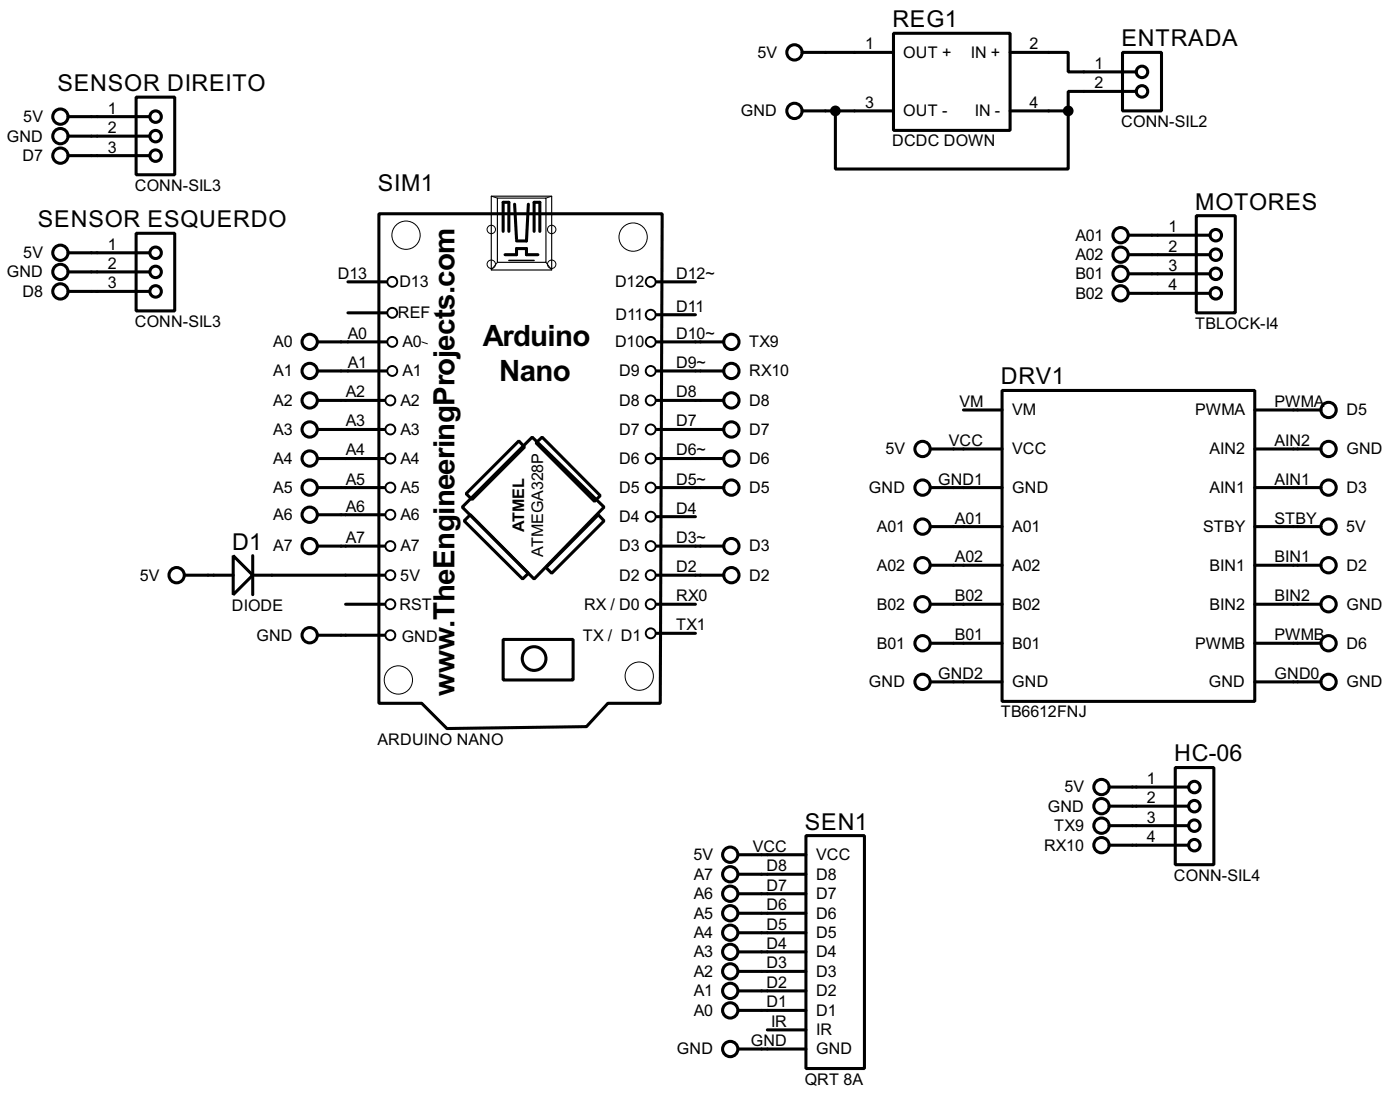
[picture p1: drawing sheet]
<svg xmlns="http://www.w3.org/2000/svg" width="183mm" height="145mm" viewBox="0 0 183 145" stroke-linecap="round" stroke-linejoin="round" font-family="sans-serif">
<g fill="none" stroke="#000" stroke-width=".4">
<path d="M8.9 15.3h10.7M8.9 17.8h10.7M17.8 12.7h5.1v10.2h-5.1zM104.9 6.9h12M104.9 14.5h12M109.3 14.5v7.6h30.4v-7.6M116.9 4.4h15.2v12.7h-15.2zM132.1 6.9h7.6v2.5h8.9M132.1 14.5h7.6M146.8 6.9h5.1v7.6h-5.1zM148.6 12h-8.9v2.5M8.9 33.1h10.7"/>
<path d="M8.9 20.4h10.7M8.9 35.6h10.7M8.9 38.1h10.7M17.8 30.5h5.1v10.2h-5.1zM45.5 36.9h5.1M49.6 28h37l-.2 64h-6.9l-2.8 3-18.2 .3-3.3-3.3h-5.6zM65.8 30.3v-3.8h.8v3.8M66.1 33.3h1.5v-.8h1.3v.8h1.5M67.3 26.7l.3 4.6M69.1 26.7l-.2 4.8h-1.3M69.9 30.3v-3.8h.7v3.8M85.9 36.9h5.1"/>
<path d="M147.6 30.8h10.7M147.6 33.3h10.7M147.6 35.8h10.7M147.6 38.4h10.7M156.5 28.2h5.1v12.7h-5.1zM41.6 48.5h9M41.6 52.4h8.7M41.6 56.2h8.7M41.6 60h8.7M41.6 44.7h9M45.5 40.9h5.1M70.1 57.9l.8-.7 7.6 7.6-.7 .8z"/>
<path d="M85.9 48.5h8.8M85.9 52.4h8.8M85.9 56.2h8.8M85.9 60h8.8M85.9 44.7h8.8M85.9 41.2h5.1M121.7 58.7h9.4M126 53.6h5.1M131.1 51.1h33v40.6h-33zM164.1 58.7h8.7M164.1 53.6h8.7M24.2 75.2h6.3"/>
<path d="M30.5 72.7l2.6 2.5-2.6 2.6zM33.1 75.2h17.2M33.1 72.7v5.1M41.6 63.8h8.7M41.6 67.3h8.7M41.6 71.4h8.7M45.2 79h5.1M60.5 66.3l9.1-9.1 9.4 9.1-9.1 9.4zM60.7 68.1l.8-.8 7.6 7.7-.7 .7zM61 64.6l6.9-6.9 .7 .8-6.8 6.8zM78.3 67.3l.7 .8-6.8 6.9-.8-.8zM85.9 63.8h8.8"/>
<path d="M85.9 71.4h8.8M85.9 79h5.1M85.9 75.2h8.8M85.9 67.6h5.1M121.7 63.8h9.4M121.7 68.9h9.4M121.7 73.9h9.4M121.7 79h9.4M164.1 63.8h8.7M164.1 68.9h8.7M164.1 73.9h8.7M164.1 79h8.7"/>
<path d="M41.6 83.1h8.7M65.8 83.6h9.2v5.3h-9.2zM85.9 82.8h5.1M121.7 84.1h9.4M121.7 89.2h9.4M164.1 84.1h8.7M164.1 89.2h8.7M96.6 111.8h8.8M96.6 114.3h8.8M96.6 116.9h8.8M96.6 119.4h8.8M105.4 109.3h7.7v30.4h-7.7z"/>
<path d="M145.1 102.9h10.4M145.1 105.4h10.4M145.1 108h10.4M145.1 110.5h10.4M153.7 100.4h5.1v12.7h-5.1zM96.6 122h8.8M96.6 124.5h8.8M96.6 127h8.8M96.6 129.6h8.8M96.6 132.1h8.8M96.6 137.2h8.8M100.4 134.7h5"/>
<circle cx="7.9" cy="15.3" r="1"/>
<circle cx="7.9" cy="17.8" r="1"/>
<circle cx="20.3" cy="17.8" r=".75"/>
<circle cx="20.3" cy="15.3" r=".75"/>
<circle cx="103.9" cy="6.9" r="1"/>
<circle cx="103.9" cy="14.5" r="1"/>
<circle cx="149.3" cy="9.4" r=".75"/>
<circle cx="149.3" cy="12" r=".75"/>
<circle cx="7.9" cy="33.1" r="1"/>
<circle cx="7.9" cy="35.6" r="1"/>
<circle cx="7.9" cy="38.1" r="1"/>
<circle cx="7.9" cy="20.4" r="1"/>
<circle cx="20.3" cy="38.1" r=".75"/>
<circle cx="20.3" cy="33.1" r=".75"/>
<circle cx="20.3" cy="35.6" r=".75"/>
<circle cx="20.3" cy="20.4" r=".75"/>
<circle cx="146.5" cy="30.8" r="1"/>
<circle cx="146.5" cy="35.8" r="1"/>
<circle cx="146.5" cy="33.3" r="1"/>
<circle cx="146.5" cy="38.4" r="1"/>
<circle cx="159" cy="33.3" r=".75"/>
<circle cx="159" cy="38.4" r=".75"/>
<circle cx="159" cy="30.8" r=".75"/>
<circle cx="159" cy="35.8" r=".75"/>
<circle cx="40.5" cy="44.7" r="1"/>
<circle cx="40.5" cy="48.5" r="1"/>
<circle cx="40.5" cy="52.4" r="1"/>
<circle cx="40.5" cy="56.2" r="1"/>
<circle cx="40.5" cy="60" r="1"/>
<circle cx="95.6" cy="44.7" r="1"/>
<circle cx="95.6" cy="48.5" r="1"/>
<circle cx="95.6" cy="60" r="1"/>
<circle cx="95.6" cy="56.2" r="1"/>
<circle cx="95.6" cy="52.4" r="1"/>
<circle cx="120.6" cy="58.7" r="1"/>
<circle cx="173.7" cy="58.7" r="1"/>
<circle cx="173.7" cy="53.6" r="1"/>
<circle cx="23.1" cy="75.2" r="1"/>
<circle cx="40.5" cy="67.3" r="1"/>
<circle cx="40.5" cy="63.8" r="1"/>
<circle cx="40.5" cy="71.4" r="1"/>
<circle cx="95.6" cy="71.4" r="1"/>
<circle cx="95.6" cy="63.8" r="1"/>
<circle cx="95.6" cy="75.2" r="1"/>
<circle cx="120.6" cy="79" r="1"/>
<circle cx="120.6" cy="73.9" r="1"/>
<circle cx="120.6" cy="63.8" r="1"/>
<circle cx="120.6" cy="68.9" r="1"/>
<circle cx="173.7" cy="79" r="1"/>
<circle cx="173.7" cy="63.8" r="1"/>
<circle cx="173.7" cy="73.9" r="1"/>
<circle cx="173.7" cy="68.9" r="1"/>
<circle cx="40.5" cy="83.1" r="1"/>
<circle cx="69.8" cy="86.1" r="1.55"/>
<circle cx="120.6" cy="84.1" r="1"/>
<circle cx="120.6" cy="89.2" r="1"/>
<circle cx="173.7" cy="84.1" r="1"/>
<circle cx="173.7" cy="89.2" r="1"/>
<circle cx="95.5" cy="116.9" r="1"/>
<circle cx="95.5" cy="119.4" r="1"/>
<circle cx="95.5" cy="111.8" r="1"/>
<circle cx="95.5" cy="114.3" r="1"/>
<circle cx="144" cy="102.9" r="1"/>
<circle cx="144" cy="108" r="1"/>
<circle cx="144" cy="110.5" r="1"/>
<circle cx="144" cy="105.4" r="1"/>
<circle cx="156.2" cy="102.9" r=".75"/>
<circle cx="156.2" cy="105.4" r=".75"/>
<circle cx="156.2" cy="108" r=".75"/>
<circle cx="156.2" cy="110.5" r=".75"/>
<circle cx="95.5" cy="124.5" r="1"/>
<circle cx="95.5" cy="129.6" r="1"/>
<circle cx="95.5" cy="132.1" r="1"/>
<circle cx="95.5" cy="137.2" r="1"/>
<circle cx="95.5" cy="122" r="1"/>
<circle cx="95.5" cy="127" r="1"/>
</g>
<g fill="none" stroke="#000" stroke-width=".13">
<path d="M64.3 25.7l.8 .2M65.1 34.3l-.8 1M71.4 34.3l.8 1M72.2 25.7l-.8 .2M55.2 44.7l.7 .3"/>
<circle cx="53.1" cy="30.8" r="1.85"/>
<circle cx="64.2" cy="30" r=".55"/>
<circle cx="64.2" cy="34.6" r=".55"/>
<circle cx="72.1" cy="34.6" r=".55"/>
<circle cx="72.1" cy="30" r=".55"/>
<circle cx="82.8" cy="31" r="1.85"/>
<circle cx="52.1" cy="88.9" r="1.85"/>
<circle cx="83.6" cy="88.4" r="1.85"/>
</g>
<g fill="none" stroke="#000" stroke-width=".25">
<circle cx="51.3" cy="36.9" r=".65"/>
<circle cx="85.1" cy="36.9" r=".65"/>
<circle cx="51" cy="52.4" r=".65"/>
<circle cx="51" cy="56.2" r=".65"/>
<circle cx="51" cy="60" r=".65"/>
<circle cx="51.3" cy="40.9" r=".65"/>
<circle cx="51.3" cy="44.7" r=".65"/>
<circle cx="51.3" cy="48.5" r=".65"/>
<circle cx="85.1" cy="41.2" r=".65"/>
<circle cx="85.1" cy="48.5" r=".65"/>
<circle cx="85.1" cy="52.4" r=".65"/>
<circle cx="85.1" cy="44.7" r=".65"/>
<circle cx="85.1" cy="56.2" r=".65"/>
<circle cx="85.1" cy="60" r=".65"/>
<circle cx="51" cy="67.3" r=".65"/>
<circle cx="51" cy="63.8" r=".65"/>
<circle cx="51" cy="79" r=".65"/>
<circle cx="51" cy="75.2" r=".65"/>
<circle cx="51" cy="71.4" r=".65"/>
<circle cx="85.1" cy="79" r=".65"/>
<circle cx="85.1" cy="63.8" r=".65"/>
<circle cx="85.1" cy="67.6" r=".65"/>
<circle cx="85.1" cy="71.4" r=".65"/>
<circle cx="85.1" cy="75.2" r=".65"/>
<circle cx="51" cy="83.1" r=".65"/>
<circle cx="85.1" cy="82.8" r=".65"/>
</g>
<path d="M64.3 25.7h7.9v9.6h-7.9zM65.1 25.9h6.3v8.4h-6.3z" fill="none" stroke="#000" stroke-width=".15"/>
<path d="M66.6 34.1h3.3" fill="none" stroke="#000" stroke-width=".2"/>
<g fill="#000" stroke="#000" stroke-width=".4">
<circle cx="109.2" cy="14.5" r=".5"/>
<circle cx="139.7" cy="14.5" r=".5"/>
</g>
<g font-size="4.3">
<text x="63.2" y="45.2">Arduino</text>
<text x="65.3" y="49.7">Nano</text>
<text x="59.4" y="90.9" transform="rotate(-90 59.4 90.9)">www.TheEngineeringProjects.com</text>
</g>
<g font-size="3.4">
<text x="116.7" y="3.5">REG1</text>
<text x="7.5" y="11.9">SENSOR DIREITO</text>
<text x="146.7" y="6">ENTRADA</text>
<text x="5" y="29.7">SENSOR ESQUERDO</text>
<text x="49.4" y="25">SIM1</text>
<text x="156.3" y="27.4">MOTORES</text>
<text x="130.9" y="50.3">DRV1</text>
<text x="30.4" y="71.9">D1</text>
<text x="153.6" y="99.6">HC-06</text>
<text x="105.3" y="108.5">SEN1</text>
</g>
<g font-size="2.4">
<text x="99.1" y="7.6">5V</text>
<text x="113.2" y="6.5">1</text>
<text x="118.1" y="7.6">OUT +</text>
<text x="127" y="7.6">IN +</text>
<text x="134.7" y="6.5">2</text>
<text x="143.2" y="9">1</text>
<text x="143.2" y="11.6">2</text>
<text x="3.1" y="15.9">5V</text>
<text x="14.1" y="14.8">1</text>
<text x="14.1" y="17.4">2</text>
<text x="96.9" y="15.2">GND</text>
<text x="113.2" y="14.1">3</text>
<text x="118.1" y="15.2">OUT -</text>
<text x="127.5" y="15.2">IN -</text>
<text x="134.7" y="14.1">4</text>
<text x="146.6" y="16.6">CONN-SIL2</text>
<text x=".9" y="18.5">GND</text>
<text x="2.9" y="21">D7</text>
<text x="14.1" y="19.9">3</text>
<text x="116.7" y="19.2">DCDC DOWN</text>
<text x="17.6" y="25">CONN-SIL3</text>
<text x="3.1" y="33.8">5V</text>
<text x="14.1" y="32.6">1</text>
<text x="14.1" y="35.2">2</text>
<text x="140.6" y="31.4">A01</text>
<text x="140.6" y="34">A02</text>
<text x="152.8" y="30.3">1</text>
<text x="152.8" y="32.9">2</text>
<text x="152.8" y="35.4">3</text>
<text x=".9" y="36.3">GND</text>
<text x="2.9" y="38.8">D8</text>
<text x="14.1" y="37.7">3</text>
<text x="44.2" y="36.5">D13</text>
<text x="52" y="41.6">REF</text>
<text x="52.2" y="37.6">D13</text>
<text x="80.4" y="37.6">D12</text>
<text x="80.5" y="41.9">D11</text>
<text x="88.4" y="40.7">D11</text>
<text x="88.4" y="36.5">D12~</text>
<text x="140.6" y="36.5">B01</text>
<text x="140.6" y="39.1">B02</text>
<text x="152.8" y="37.9">4</text>
<text x="17.6" y="42.7">CONN-SIL3</text>
<text x="35.7" y="45.4">A0</text>
<text x="45.5" y="44.3">A0</text>
<text x="52.6" y="45.4">A0</text>
<text x="80.4" y="45.4">D10</text>
<text x="88.4" y="44.3">D10~</text>
<text x="98" y="45.4">TX9</text>
<text x="156.3" y="43">TBLOCK-I4</text>
<text x="35.7" y="49.2">A1</text>
<text x="35.7" y="53.1">A2</text>
<text x="45.2" y="52">A2</text>
<text x="45.5" y="48.1">A1</text>
<text x="52.4" y="53.1">A2</text>
<text x="52.6" y="49.2">A1</text>
<text x="81" y="49.2">D9</text>
<text x="81" y="53.1">D8</text>
<text x="88.4" y="52">D8</text>
<text x="88.4" y="48.1">D9~</text>
<text x="98" y="53.1">D8</text>
<text x="98" y="49.2">RX10</text>
<text x="125.5" y="53.2">VM</text>
<text x="166.7" y="53.2">PWMA</text>
<text x="35.7" y="56.9">A3</text>
<text x="45.2" y="59.6">A4</text>
<text x="45.2" y="55.8">A3</text>
<text x="52.4" y="56.9">A3</text>
<text x="81" y="56.9">D7</text>
<text x="88.4" y="59.6">D6~</text>
<text x="88.4" y="55.8">D7</text>
<text x="98" y="56.9">D7</text>
<text x="115.8" y="59.4">5V</text>
<text x="124.1" y="58.3">VCC</text>
<text x="132.4" y="54.3">VM</text>
<text x="132.4" y="59.4">VCC</text>
<text x="156.3" y="54.3">PWMA</text>
<text x="158.2" y="59.4">AIN2</text>
<text x="166.7" y="58.3">AIN2</text>
<text x="176.1" y="54.3">D5</text>
<text x="176.1" y="59.4">GND</text>
<text x="35.7" y="60.7">A4</text>
<text x="35.7" y="64.5">A5</text>
<text x="45.2" y="63.4">A5</text>
<text x="52.4" y="64.5">A5</text>
<text x="52.4" y="60.7">A4</text>
<text x="81" y="60.7">D6</text>
<text x="81" y="64.5">D5</text>
<text x="88.4" y="63.4">D5~</text>
<text x="98" y="64.5">D5</text>
<text x="98" y="60.7">D6</text>
<text x="113.6" y="64.5">GND</text>
<text x="122.7" y="63.4">GND1</text>
<text x="132.4" y="64.5">GND</text>
<text x="158.2" y="64.5">AIN1</text>
<text x="166.7" y="63.4">AIN1</text>
<text x="176.1" y="64.5">D3</text>
<text x="35.7" y="68">A6</text>
<text x="45.2" y="66.9">A6</text>
<text x="45.2" y="71">A7</text>
<text x="52.4" y="68">A6</text>
<text x="68.6" y="69.5" transform="rotate(-90 68.6 69.5)">ATMEL</text>
<text x="81" y="68.3">D4</text>
<text x="88.4" y="71">D3~</text>
<text x="88.4" y="67.2">D4</text>
<text x="114.7" y="69.6">A01</text>
<text x="124.9" y="68.5">A01</text>
<text x="132.4" y="69.6">A01</text>
<text x="157.3" y="69.6">STBY</text>
<text x="166.7" y="68.5">STBY</text>
<text x="176.1" y="69.6">5V</text>
<text x="18.3" y="75.9">5V</text>
<text x="35.7" y="72.1">A7</text>
<text x="52.4" y="75.9">5V</text>
<text x="52.4" y="72.1">A7</text>
<text x="71.1" y="72.8" transform="rotate(-90 71.1 72.8)">ATMEGA328P</text>
<text x="81" y="72.1">D3</text>
<text x="81" y="75.9">D2</text>
<text x="88.4" y="74.8">D2</text>
<text x="98" y="72.1">D3</text>
<text x="98" y="75.9">D2</text>
<text x="114.7" y="74.6">A02</text>
<text x="124.9" y="73.5">A02</text>
<text x="132.4" y="74.6">A02</text>
<text x="158.2" y="74.6">BIN1</text>
<text x="166.7" y="73.5">BIN1</text>
<text x="176.1" y="74.6">D2</text>
<text x="30.3" y="79.9">DIODE</text>
<text x="33.5" y="83.8">GND</text>
<text x="52.2" y="79.7">RST</text>
<text x="76.2" y="83.8">TX / D1</text>
<text x="76.4" y="79.7">RX / D0</text>
<text x="88.4" y="78.6">RX0</text>
<text x="88.4" y="82.4">TX1</text>
<text x="114.7" y="79.7">B02</text>
<text x="124.9" y="78.6">B02</text>
<text x="124.9" y="83.7">B01</text>
<text x="132.4" y="79.7">B02</text>
<text x="158.2" y="79.7">BIN2</text>
<text x="166.7" y="78.6">BIN2</text>
<text x="166.7" y="83.7">PWMB</text>
<text x="176.1" y="79.7">GND</text>
<text x="52.5" y="84">GND</text>
<text x="113.6" y="89.9">GND</text>
<text x="114.7" y="84.8">B01</text>
<text x="122.7" y="88.8">GND2</text>
<text x="132.4" y="84.8">B01</text>
<text x="132.4" y="89.9">GND</text>
<text x="156.3" y="84.8">PWMB</text>
<text x="158.1" y="89.9">GND</text>
<text x="166.7" y="88.8">GND0</text>
<text x="176.1" y="84.8">D6</text>
<text x="176.1" y="89.9">GND</text>
<text x="130.9" y="93.8">TB6612FNJ</text>
<text x="49.4" y="97.4">ARDUINO NANO</text>
<text x="137" y="106.1">GND</text>
<text x="139.2" y="103.6">5V</text>
<text x="150" y="102.5">1</text>
<text x="150" y="105">2</text>
<text x="150" y="107.6">3</text>
<text x="90.7" y="112.5">5V</text>
<text x="98.4" y="111.4">VCC</text>
<text x="100.2" y="113.9">D8</text>
<text x="106.7" y="112.5">VCC</text>
<text x="136.5" y="111.2">RX10</text>
<text x="137.9" y="108.7">TX9</text>
<text x="150" y="110.1">4</text>
<text x="90.7" y="115">A7</text>
<text x="90.7" y="117.6">A6</text>
<text x="100.2" y="116.5">D7</text>
<text x="100.2" y="119">D6</text>
<text x="106.7" y="115">D8</text>
<text x="106.7" y="117.6">D7</text>
<text x="153.5" y="115.2">CONN-SIL4</text>
<text x="90.7" y="120.1">A5</text>
<text x="90.7" y="122.7">A4</text>
<text x="90.7" y="125.2">A3</text>
<text x="100.2" y="121.6">D5</text>
<text x="100.2" y="124.1">D4</text>
<text x="106.7" y="120.1">D6</text>
<text x="106.7" y="122.7">D5</text>
<text x="106.7" y="125.2">D4</text>
<text x="90.7" y="127.7">A2</text>
<text x="90.7" y="130.3">A1</text>
<text x="100.2" y="126.6">D3</text>
<text x="100.2" y="129.2">D2</text>
<text x="100.2" y="131.7">D1</text>
<text x="106.7" y="127.7">D3</text>
<text x="106.7" y="130.3">D2</text>
<text x="88.5" y="137.9">GND</text>
<text x="90.7" y="132.8">A0</text>
<text x="98.2" y="136.8">GND</text>
<text x="100.8" y="134.3">IR</text>
<text x="106.7" y="132.8">D1</text>
<text x="106.7" y="135.4">IR</text>
<text x="106.7" y="137.9">GND</text>
<text x="105.2" y="141.8">QRT 8A</text>
</g>
</svg>
